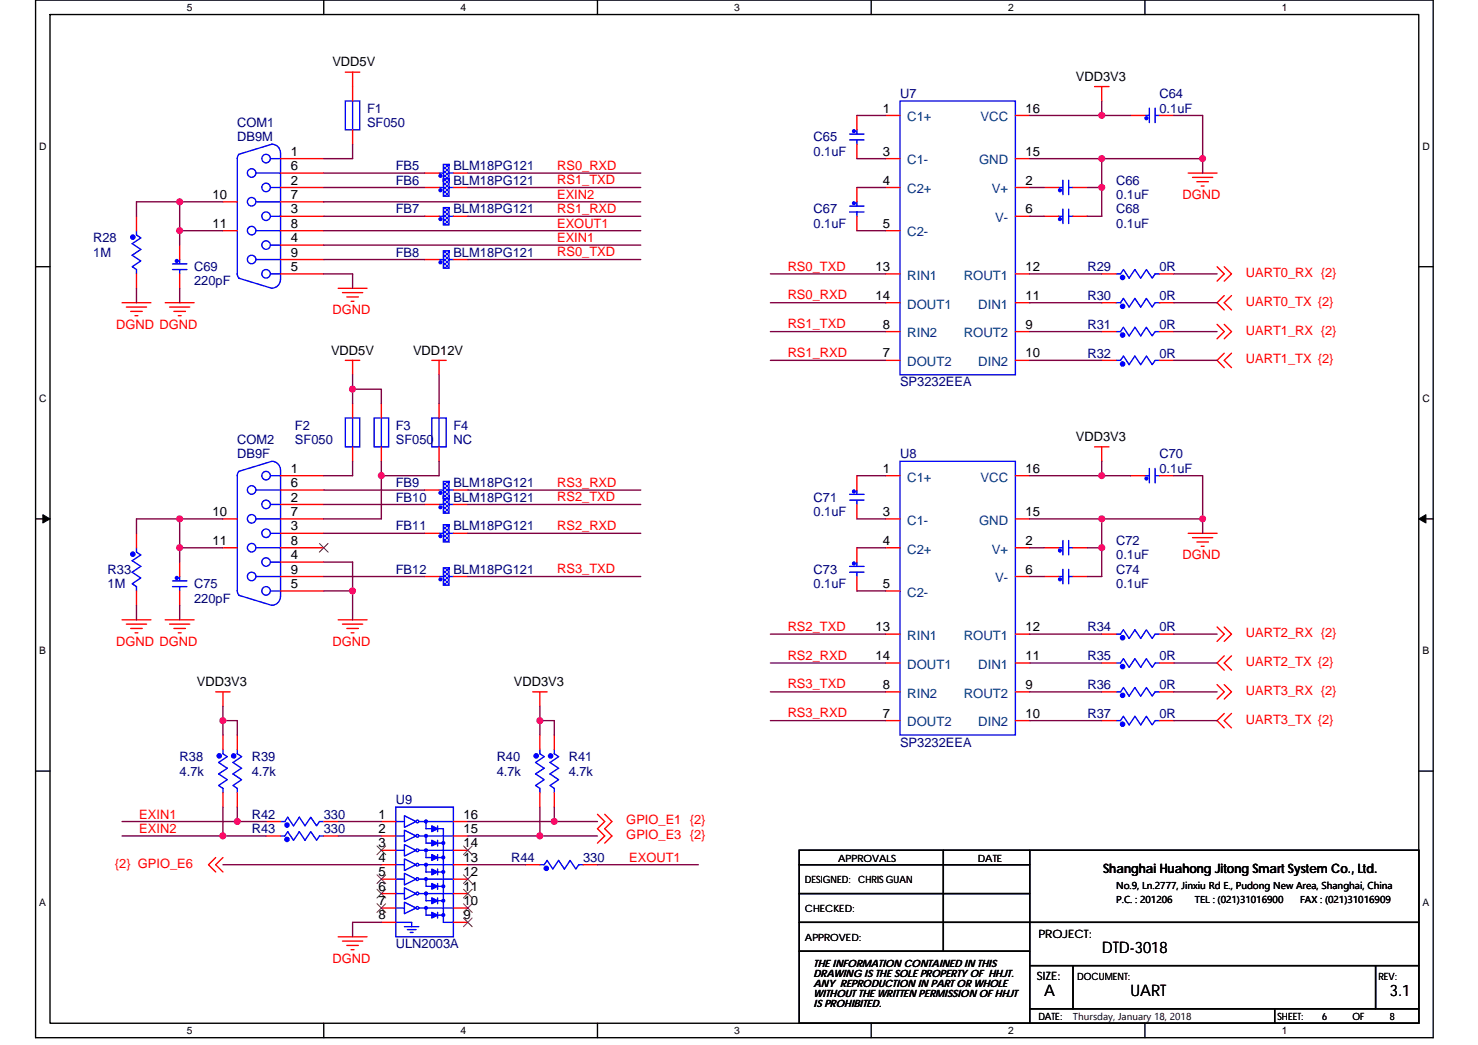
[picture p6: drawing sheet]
<svg xmlns="http://www.w3.org/2000/svg" width="297mm" height="210mm" viewBox="0 0 297 210" stroke-linecap="round" stroke-linejoin="round" font-family="sans-serif">
<path d="M7.2 0h280.8v208.5h-280.8zM10.1 2.9h275v202.7h-275z" fill="none" stroke="#000" stroke-width=".28"/>
<g fill="#fff">
<path d="M37.5 .3h1.2v2.3h-1.2z"/>
<path d="M37.5 205.9h1.2v2.3h-1.2z"/>
</g>
<path d="M65.1 0v2.9M65.1 205.6v2.9" fill="none" stroke="#000" stroke-width=".28"/>
<g fill="#fff">
<path d="M92.6 .3h1.1v2.3h-1.1z"/>
<path d="M92.6 205.9h1.1v2.3h-1.1z"/>
</g>
<path d="M120.1 0v2.9M120.1 205.6v2.9" fill="none" stroke="#000" stroke-width=".28"/>
<g fill="#fff">
<path d="M147.6 .3h1.1v2.3h-1.1z"/>
<path d="M147.6 205.9h1.1v2.3h-1.1z"/>
</g>
<path d="M175.1 0v2.9M175.1 205.6v2.9" fill="none" stroke="#000" stroke-width=".28"/>
<g fill="#fff">
<path d="M202.6 .3h1.1v2.3h-1.1z"/>
<path d="M202.6 205.9h1.1v2.3h-1.1z"/>
</g>
<path d="M230.1 0v2.9M230.1 205.6v2.9" fill="none" stroke="#000" stroke-width=".28"/>
<g fill="#fff">
<path d="M257.6 .3h1.2v2.3h-1.2z"/>
<path d="M257.6 205.9h1.2v2.3h-1.2z"/>
<path d="M7.9 28.3h1.5v2.3h-1.5z"/>
<path d="M285.9 28.3h1.5v2.3h-1.5z"/>
<path d="M7.9 78.9h1.5v2.3h-1.5z"/>
<path d="M285.9 78.9h1.5v2.3h-1.5z"/>
</g>
<path d="M7.2 53.6h2.9M285.1 53.6h2.9" fill="none" stroke="#000" stroke-width=".28"/>
<g fill="#fff">
<path d="M7.9 129.6h1.4v2.3h-1.4z"/>
<path d="M285.9 129.6h1.3v2.3h-1.3z"/>
</g>
<path d="M7.2 104.3h2.9M285.1 104.3h2.9" fill="none" stroke="#000" stroke-width=".28"/>
<path d="M8.6 103.4l1.5 .9-1.5 .8zM285.1 104.3l1.5-.9v1.7z" fill="#000" stroke="#000" stroke-width=".2"/>
<g fill="#fff">
<path d="M7.9 180.3h1.4v2.3h-1.4z"/>
<path d="M285.9 180.3h1.4v2.3h-1.4z"/>
</g>
<g fill="none" stroke="#000" stroke-width=".28">
<path d="M7.2 154.9h2.9M285.1 154.9h2.9M160.6 170.9h124.5v34.7h-124.5zM160.6 179.6h46.3M160.6 173.8h46.3M189.6 170.9v20.2M206.9 170.9v34.7M160.6 185.3h124.5M160.6 191.1h46.3M206.9 194h78.2M215.6 194v8.7M276.5 194v8.7"/>
<path d="M206.9 202.7h78.2M256.2 202.7v2.9"/>
</g>
<g fill="none" stroke="#f00" stroke-width=".28">
<path d="M69.4 14.5h2.9M70.9 14.5v2.9M220 17.4h2.9M221.4 17.4v2.9M238.8 34.8h5.8M239.7 35.6h4M240.5 36.5h2.4M241.4 37.4h.6M68 57.9h5.8M68.8 58.8h4.1M69.7 59.7h2.3M244.6 53.6l1.4 1.4-1.4 1.5"/>
<path d="M246 59.4l-1.4 1.4 1.4 1.5M246 53.6l1.5 1.4-1.5 1.5M247.5 59.4l-1.5 1.4 1.5 1.5M24.5 60.8h5.8M25.4 61.7h4.1M26.3 62.6h2.3M27.1 63.4h.6M33.2 60.8h5.8M34.1 61.7h4M34.9 62.6h2.4M35.8 63.4h.6M69.4 72.4h2.9"/>
<path d="M70.6 60.5h.5M70.9 72.4v2.9M86.8 72.4h2.9M88.2 72.4v2.9M244.6 65.2l1.4 1.4-1.4 1.5M246 71l-1.4 1.4 1.4 1.5M246 65.2l1.5 1.4-1.5 1.5M247.5 71l-1.5 1.4 1.5 1.5M88.2 81.1v2.9M88.2 89.8v2.9M220 89.8h2.9M221.4 89.8v2.9"/>
<path d="M238.8 107.2h5.8M239.7 108h4M240.5 108.9h2.4M241.4 109.8h.6M24.5 124.5h5.8M25.4 125.4h4.1M26.3 126.3h2.3M27.1 127.1h.6M33.2 124.5h5.8M34.1 125.4h4M34.9 126.3h2.4M35.8 127.1h.6"/>
<path d="M43.3 139h2.9M44.8 139v2.9M68 124.5h5.8M68.8 125.4h4.1M69.7 126.3h2.3M70.6 127.1h.5M107.1 139h2.9M108.5 139v2.9M244.6 137.6l1.4 1.4-1.4 1.5M244.6 126l1.4 1.4-1.4 1.5M246 131.8l-1.4 1.4 1.4 1.5M246 137.6l1.5 1.4-1.5 1.5"/>
<path d="M246 126l1.5 1.4-1.5 1.5M247.5 131.8l-1.5 1.4 1.5 1.5M246 143.4l-1.4 1.4 1.4 1.5M247.5 143.4l-1.5 1.4 1.5 1.5M43.3 172.3l-1.4 1.5 1.4 1.4M44.8 172.3l-1.5 1.5 1.5 1.4M120.1 163.6l1.4 1.5-1.4 1.4 1.4 1.5-1.4 1.4M121.5 163.6l1.5 1.5-1.5 1.4 1.5 1.5-1.5 1.4M68 188.2h5.8M68.8 189.1h4.1M69.7 190h2.3M70.6 190.8h.5"/>
</g>
<path d="M86.8 84h2.9v5.8h-2.9zM88.2 84v5.8" fill="none" stroke="#00f" stroke-width=".28"/>
<path d="M89.1 41.7h1.2v3.5h-1.2z" fill="#fff"/>
<g fill="#00f" stroke="#00f" stroke-width=".28">
<path d="M89.1 41.7v3.5h1.2v-3.5z" fill-rule="evenodd"/>
<circle cx="88.5" cy="44" r=".28"/>
</g>
<path d="M88.2 43.5h.9M90.3 43.5h.8" fill="none" stroke="#00f" stroke-width=".28"/>
<path d="M85.3 43.5h2.9M91.1 43.5h2.9" fill="none" stroke="#f00" stroke-width=".28"/>
<path d="M89.1 105.4h1.2v3.5h-1.2z" fill="#fff"/>
<g fill="#00f" stroke="#00f" stroke-width=".28">
<path d="M89.1 105.4v3.5h1.2v-3.5z" fill-rule="evenodd"/>
<path d="M86.8 165.9l1.1 .6-1.1 .6z" fill-rule="evenodd"/>
<path d="M86.8 168.8l1.1 .6-1.1 .6z" fill-rule="evenodd"/>
<path d="M86.8 171.7l1.1 .6-1.1 .6z" fill-rule="evenodd"/>
<path d="M86.8 174.6l1.1 .6-1.1 .6z" fill-rule="evenodd"/>
<path d="M86.8 177.5l1.1 .6-1.1 .6z" fill-rule="evenodd"/>
<path d="M86.8 180.4l1.1 .6-1.1 .6z" fill-rule="evenodd"/>
<path d="M86.8 183.3l1.1 .6-1.1 .6z" fill-rule="evenodd"/>
<circle cx="88.5" cy="107.7" r=".28"/>
<circle cx="171.6" cy="40.8" r=".28"/>
<circle cx="57.7" cy="168.7" r=".43"/>
<circle cx="213" cy="110.6" r=".28"/>
<circle cx="110.7" cy="151.9" r=".43"/>
<circle cx="225.6" cy="73.1" r=".43"/>
<circle cx="109.8" cy="174.5" r=".43"/>
<circle cx="44.1" cy="151.9" r=".43"/>
<circle cx="107.8" cy="151.9" r=".43"/>
<circle cx="171.6" cy="113.2" r=".28"/>
<circle cx="213" cy="44" r=".28"/>
<circle cx="230.4" cy="23.8" r=".28"/>
<circle cx="35.5" cy="116.1" r=".29"/>
<circle cx="225.6" cy="67.3" r=".43"/>
<circle cx="213" cy="116.4" r=".28"/>
<circle cx="230.4" cy="96.1" r=".28"/>
<circle cx="225.6" cy="55.8" r=".43"/>
<circle cx="47" cy="151.9" r=".43"/>
<circle cx="85.6" cy="165.1" r=".28"/>
<circle cx="85.6" cy="168" r=".28"/>
<circle cx="85.6" cy="170.9" r=".28"/>
<circle cx="85.6" cy="173.8" r=".28"/>
<circle cx="85.6" cy="176.6" r=".28"/>
<circle cx="85.6" cy="179.5" r=".28"/>
<circle cx="85.6" cy="182.4" r=".28"/>
<circle cx="89.1" cy="169.4" r=".28"/>
<circle cx="89.1" cy="172.3" r=".28"/>
<circle cx="89.1" cy="175.2" r=".28"/>
<circle cx="89.1" cy="178.1" r=".28"/>
<circle cx="89.1" cy="181" r=".28"/>
<circle cx="89.1" cy="183.9" r=".28"/>
<circle cx="225.6" cy="145.5" r=".43"/>
</g>
<g fill="none" stroke="#00f" stroke-width=".28">
<path d="M48 31l-.3 .9v23.1l.3 .8M51.5 34.8h4.9M54.4 31.9h2M54.4 37.7h2M54.6 29a1.76 1.76 0 0 1 1.8 1.7v25.5M54.6 29l-6.6 2M69.4 20.3h2.9v5.8h-2.9zM70.9 20.3v5.8M230.1 23.2h.9M231 21.7v2.9M232.2 21.7v2.9M232.2 23.2h.8"/>
<path d="M48 55.9l6.6 2M51.5 40.6h4.9M51.5 46.4h4.9M51.5 52.2h4.9M54.4 43.5h2M54.4 49.3h2M54.4 55h2M56.4 56.2a1.74 1.74 0 0 1-1.8 1.7M170.7 42.6h2.9M170.7 41.4h2.9M172.2 42.6v.9M172.2 40.6v.8"/>
<path d="M212.7 43.5h.9M213.6 42v2.9M214.8 42v2.9M214.8 43.5h.8M224.3 55h.9l.6-.8 1.1 1.7 1.2-1.7 1.2 1.7 1.1-1.7 1.2 1.7 .6-.9h.8M224.3 72.4h.9l.6-.9 1.1 1.8 1.2-1.8 1.2 1.8 1.1-1.8 1.2 1.8 .6-.9h.8M224.3 66.6h.9l.6-.8 1.1 1.7 1.2-1.7 1.2 1.7 1.1-1.7 1.2 1.7 .6-.9h.8M75.2 84h2.9v5.8h-2.9zM76.6 84v5.8M230.1 95.6h.9M231 94.1v2.9M232.2 94.1v2.9"/>
<path d="M232.2 95.6h.8M34.7 117.9h2.9M34.7 116.7h2.9M36.1 117.9v.8M36.1 115.8v.9M88.2 107.2h.9M90.3 107.2h.8M170.7 115h2.9M170.7 113.8h2.9M172.2 115v.8M172.2 112.9v.9M212.7 110.1h.9"/>
<path d="M212.7 115.8h.9M213.6 108.6v2.9M213.6 114.4v2.9M214.8 108.6v2.9M214.8 114.4v2.9M214.8 110.1h.8M214.8 115.8h.8M44.8 150.6v.9l.9 .5-1.8 1.2 1.8 1.2-1.8 1.1 1.8 1.2-1.8 1.1 .9 .6v.9M47.7 150.6v.9l.9 .5-1.8 1.2 1.8 1.2-1.8 1.1 1.8 1.2-1.8 1.1 .9 .6v.9M108.5 150.6v.9l.9 .5-1.8 1.2 1.8 1.2-1.8 1.1 1.8 1.2-1.8 1.1 .9 .6v.9M111.4 150.6v.9l.9 .5-1.8 1.2 1.8 1.2-1.8 1.1 1.8 1.2-1.8 1.1 .9 .6v.9M224.3 144.8h.9l.6-.9 1.1 1.8 1.2-1.8 1.2 1.8 1.1-1.8 1.2 1.8 .6-.9h.8"/>
<path d="M56.4 168h.9l.5-.9 1.2 1.7 1.2-1.7 1.1 1.7 1.2-1.7 1.1 1.7 .6-.8h.9M79.5 162.2h11.6v26h-11.6zM79.5 165.1h1.8M79.5 168h1.8M79.5 170.9h1.8M79.5 173.8h1.8M79.5 176.7h1.8M79.5 179.6h1.8M81.3 163.9l2.3 1.2-2.3 1.1zM81.3 166.8l2.3 1.2-2.3 1.1zM81.3 169.7l2.3 1.2-2.3 1.1zM81.3 172.6l2.3 1.2-2.3 1.1z"/>
<path d="M81.3 175.5l2.3 1.2-2.3 1.1zM81.3 178.4l2.3 1.2-2.3 1.1zM84.2 165.1h6.9M84.2 168h6.9M84.2 170.9h6.9M84.2 173.8h6.9M84.2 176.7h6.9M84.2 179.6h6.9M85.6 165.1v1.4h3.5v2.9M85.6 168v1.4h3.5M85.6 170.9v1.4h3.5M85.6 173.8v1.4h3.5"/>
<path d="M85.6 176.7v1.4h3.5M85.6 179.6v1.4h3.5M87.9 165.9v1.2M87.9 168.8v1.2M87.9 171.7v1.2M87.9 174.6v1.2M87.9 177.5v1.2M89.1 169.4v2.9M89.1 172.3v5.8M89.1 178.1v2.9M108.5 173.8h.9l.6-.9 1.1 1.7 1.2-1.7 1.1 1.7 1.2-1.7 1.1 1.7 .6-.8h.9M79.5 182.5h1.8"/>
<path d="M79.5 185.3h3.2v.9M81.3 181.3l2.3 1.2-2.3 1.1zM81.3 186.2h2.9M81.9 186.8h1.7M82.4 187.4h.6M84.2 182.5h6.9M85.6 182.5v1.4h3.5M87.9 180.4v1.2M87.9 183.3v1.2M89.1 181v2.9M89.1 183.9v1.4h2"/>
<circle cx="50.6" cy="34.8" r=".86"/>
<circle cx="53.5" cy="31.9" r=".86"/>
<circle cx="53.5" cy="37.7" r=".86"/>
<circle cx="50.6" cy="52.1" r=".86"/>
<circle cx="50.6" cy="40.5" r=".86"/>
<circle cx="50.6" cy="46.3" r=".86"/>
<circle cx="53.5" cy="55" r=".86"/>
<circle cx="53.5" cy="43.4" r=".86"/>
<circle cx="53.5" cy="49.2" r=".86"/>
<circle cx="83.9" cy="176.6" r=".28"/>
<circle cx="83.9" cy="170.9" r=".28"/>
<circle cx="83.9" cy="165.1" r=".28"/>
<circle cx="83.9" cy="168" r=".28"/>
<circle cx="83.9" cy="173.8" r=".28"/>
<circle cx="83.9" cy="179.5" r=".28"/>
<circle cx="83.9" cy="182.4" r=".28"/>
</g>
<g fill="none" stroke="#f00" stroke-width=".28">
<path d="M70.9 17.4v2.9M56.4 31.9h8.7M56.4 34.8h8.7M56.4 37.7h8.7M70.9 26.1v2.9M172.2 37.7v2.9M227.2 23.2h2.9M233 23.2h2.9M44.8 40.6h2.9M44.8 46.4h2.9M56.4 40.6h8.7M56.4 43.5h8.7"/>
<path d="M56.4 46.4h8.7M56.4 49.3h8.7M56.4 52.2h8.7M56.4 55h8.7M172.2 43.5v2.9M209.8 43.5h2.9M215.6 43.5h2.9M221.4 55h2.9M233 55h2.9M221.4 72.4h2.9M221.4 66.6h2.9M233 72.4h2.9"/>
<path d="M233 66.6h2.9M76.6 81.1v2.9M76.6 89.8v2.9M227.2 95.6h2.9M233 95.6h2.9M36.1 112.9v2.9M36.1 118.7v2.9M85.3 107.2h2.9M91.1 107.2h2.9M172.2 110.1v2.8M172.2 115.8v2.9M209.8 110.1h2.9"/>
<path d="M209.8 115.8h2.9M215.6 110.1h2.9M215.6 115.8h2.9M44.8 159.3v2.9M44.8 147.7v2.9M47.7 159.3v2.9M47.7 147.7v2.9M108.5 159.3v2.9M108.5 147.7v2.9M111.4 159.3v2.9M111.4 147.7v2.9M221.4 144.8h2.9"/>
<path d="M233 144.8h2.9M53.5 168h2.9M65.1 168h2.9M76.6 165.1h2.9M76.6 168h2.9M76.6 170.9h2.9M76.6 173.8h2.9M76.6 176.7h2.9M76.6 179.6h2.9M91.1 179.6h2.9M91.1 176.7h2.9M91.1 173.8h2.9"/>
<path d="M91.1 170.9h2.9M91.1 168h2.9M91.1 165.1h2.9M105.6 173.8h2.9M117.2 173.8h2.9M76.6 182.5h2.9M76.6 185.3h2.9M91.1 185.3h2.9M91.1 182.5h2.9"/>
</g>
<g fill="none" stroke="#804000" stroke-width=".2">
<path d="M75.8 170l1.7 1.7M75.8 175.8l1.7 1.7M75.8 178.7l1.7 1.7M77.5 170l-1.7 1.7M77.5 175.8l-1.7 1.7M77.5 178.7l-1.7 1.7M93.2 178.7l1.7 1.7M93.2 175.8l1.7 1.7M93.2 170l1.7 1.7M94.9 178.7l-1.8 1.7M94.9 175.8l-1.8 1.7M94.9 170l-1.8 1.7"/>
<path d="M75.8 181.6l1.7 1.7M77.5 181.6l-1.7 1.7M93.2 184.5l1.7 1.7M93.2 181.6l1.7 1.7M94.9 184.5l-1.8 1.7M94.9 181.6l-1.8 1.7"/>
</g>
<path d="M89.1 114.1h1.2v3.5h-1.2z" fill="#fff"/>
<g fill="#00f" stroke="#00f" stroke-width=".28">
<path d="M89.1 114.1v3.5h1.2v-3.5z" fill-rule="evenodd"/>
<circle cx="88.5" cy="116.4" r=".28"/>
<circle cx="171.6" cy="26.4" r=".28"/>
<circle cx="26.7" cy="111.4" r=".43"/>
<circle cx="225.6" cy="139.7" r=".43"/>
<circle cx="225.6" cy="133.9" r=".43"/>
<circle cx="225.6" cy="61.6" r=".43"/>
</g>
<path d="M170.7 28.1h2.9M170.7 26.9h2.9M172.2 28.1v.9M172.2 26.1v.8M224.3 60.8h.9l.6-.8 1.1 1.7 1.2-1.7 1.2 1.7 1.1-1.7 1.2 1.7 .6-.9h.8M27.4 110.1v.8l.9 .6-1.7 1.2 1.7 1.1-1.7 1.2 1.7 1.1-1.7 1.2 .8 .6v.8M88.2 115.8h.9M90.3 115.8h.8M224.3 139h.9l.6-.8 1.1 1.7 1.2-1.7 1.2 1.7 1.1-1.7 1.2 1.7 .6-.9h.8M224.3 133.2h.9l.6-.8 1.1 1.7 1.2-1.7 1.2 1.7 1.1-1.7 1.2 1.7 .6-.9h.8" fill="none" stroke="#00f" stroke-width=".28"/>
<path d="M172.2 23.2v2.9M172.2 29v2.9M221.4 60.8h2.9M233 60.8h2.9M27.4 118.7v2.9M27.4 107.2v2.9M85.3 115.8h2.9M91.1 115.8h2.9M221.4 139h2.9M221.4 133.2h2.9M233 139h2.9M233 133.2h2.9" fill="none" stroke="#f00" stroke-width=".28"/>
<path d="M89.1 33h1.2v3.5h-1.2z" fill="#fff"/>
<g fill="#00f" stroke="#00f" stroke-width=".28">
<path d="M89.1 33v3.5h1.2v-3.5z" fill-rule="evenodd"/>
<circle cx="88.5" cy="35.3" r=".28"/>
<circle cx="26.7" cy="47.6" r=".43"/>
<circle cx="225.6" cy="128.1" r=".43"/>
<circle cx="171.6" cy="98.8" r=".28"/>
<circle cx="57.7" cy="165.8" r=".43"/>
</g>
<g fill="none" stroke="#00f" stroke-width=".28">
<path d="M88.2 34.8h.9M90.3 34.8h.8M27.4 46.4v.8l.9 .6-1.7 1.2 1.7 1.1-1.7 1.2 1.7 1.1-1.7 1.2 .8 .6v.8M47.7 95.6v23.1l.3 .8M48 94.7l-.3 .9M51.5 98.5h4.9M54.4 95.6h2M54.6 92.7a1.76 1.76 0 0 1 1.8 1.7v25.5M54.6 92.7l-6.6 2M69.4 84h2.9v5.8h-2.9zM70.9 84v5.8M170.7 99.3h2.9"/>
<path d="M172.2 98.5v.8M48 119.6l6.6 2M51.5 104.3h4.9M51.5 110.1h4.9M51.5 115.8h4.9M54.4 101.4h2M54.4 107.2h2M54.4 112.9h2M54.4 118.7h2M56.4 119.9a1.74 1.74 0 0 1-1.8 1.7M170.7 100.5h2.9M172.2 100.5v.9"/>
<path d="M224.3 127.4h.9l.6-.8 1.1 1.7 1.2-1.7 1.2 1.7 1.1-1.7 1.2 1.7 .6-.9h.8M56.4 165.1h.9l.5-.9 1.2 1.7 1.2-1.7 1.1 1.7 1.2-1.7 1.1 1.7 .6-.8h.9"/>
<circle cx="50.6" cy="98.5" r=".86"/>
<circle cx="53.5" cy="95.6" r=".86"/>
<circle cx="50.6" cy="104.3" r=".86"/>
<circle cx="50.6" cy="110.1" r=".86"/>
<circle cx="50.6" cy="115.8" r=".86"/>
<circle cx="53.5" cy="101.4" r=".86"/>
<circle cx="53.5" cy="107.2" r=".86"/>
<circle cx="53.5" cy="112.9" r=".86"/>
<circle cx="53.5" cy="118.7" r=".86"/>
</g>
<g fill="none" stroke="#f00" stroke-width=".28">
<path d="M85.3 34.8h2.9M91.1 34.8h2.9M27.4 55v2.9M27.4 43.5v2.9M56.4 95.6h8.7M56.4 98.5h8.7M70.9 81.1v2.9M70.9 89.8v2.9M172.2 95.6v2.9M44.8 104.3h2.9M44.8 110.1h2.9M56.4 101.4h8.7"/>
<path d="M56.4 104.3h8.7M56.4 107.2h8.7M56.4 110.1h8.7M56.4 112.9h8.7M56.4 115.8h8.7M56.4 118.7h8.7M172.2 101.4v2.9M221.4 127.4h2.9M233 127.4h2.9M53.5 165.1h2.9M65.1 165.1h2.9"/>
</g>
<path d="M64.2 109.2l1.8 1.8M65.9 109.2l-1.7 1.8" fill="none" stroke="#804000" stroke-width=".2"/>
<path d="M89.1 35.9h1.2v3.5h-1.2z" fill="#fff"/>
<g fill="#00f" stroke="#00f" stroke-width=".28">
<path d="M89.1 35.9v3.5h1.2v-3.5z" fill-rule="evenodd"/>
<circle cx="88.5" cy="38.2" r=".28"/>
</g>
<path d="M88.2 37.7h.9M90.3 37.7h.8" fill="none" stroke="#00f" stroke-width=".28"/>
<path d="M85.3 37.7h2.9M91.1 37.7h2.9" fill="none" stroke="#f00" stroke-width=".28"/>
<path d="M89.1 50.4h1.2v3.5h-1.2z" fill="#fff"/>
<g fill="#00f" stroke="#00f" stroke-width=".28">
<path d="M89.1 50.4v3.5h1.2v-3.5z" fill-rule="evenodd"/>
<circle cx="88.5" cy="52.7" r=".28"/>
</g>
<path d="M180.9 20.3h23.2v55h-23.2zM88.2 52.2h.9M90.3 52.2h.8" fill="none" stroke="#00f" stroke-width=".28"/>
<g fill="none" stroke="#f00" stroke-width=".28">
<path d="M178 23.2h2.9M178 31.9h2.9M178 37.7h2.9M204.1 37.7h2.8M204.1 31.9h2.8M204.1 23.2h2.8M85.3 52.2h2.9M91.1 52.2h2.9M178 46.4h2.9M178 55h2.9M204.1 43.5h2.8M204.1 55h2.8"/>
<path d="M178 72.4h2.9M178 66.6h2.9M178 60.8h2.9M204.1 66.6h2.8M204.1 72.4h2.8M204.1 60.8h2.8"/>
</g>
<path d="M89.1 99.6h1.2v3.5h-1.2z" fill="#fff"/>
<g fill="#00f" stroke="#00f" stroke-width=".28">
<path d="M89.1 99.6v3.5h1.2v-3.5z" fill-rule="evenodd"/>
<circle cx="88.5" cy="101.9" r=".28"/>
<circle cx="213" cy="38.2" r=".28"/>
<circle cx="35.5" cy="52.4" r=".28"/>
</g>
<path d="M212.7 37.7h.9M213.6 36.2v2.9M214.8 36.2v2.9M214.8 37.7h.8M34.7 54.2h2.9M34.7 53h2.9M36.1 54.2v.8M36.1 52.2v.8M180.9 92.7h23.2v55h-23.2zM88.2 101.4h.9M90.3 101.4h.8" fill="none" stroke="#00f" stroke-width=".28"/>
<g fill="none" stroke="#f00" stroke-width=".28">
<path d="M209.8 37.7h2.9M215.6 37.7h2.9M36.1 49.3v2.9M36.1 55v2.9M178 95.6h2.9M204.1 95.6h2.8M85.3 101.4h2.9M91.1 101.4h2.9M178 104.3h2.9M178 110.1h2.9M178 118.7h2.9M204.1 110.1h2.8"/>
<path d="M204.1 115.8h2.8M204.1 104.3h2.8M178 139h2.9M178 127.4h2.9M178 133.2h2.9M204.1 139h2.8M204.1 133.2h2.8M204.1 127.4h2.8M178 144.8h2.9M204.1 144.8h2.8"/>
</g>
<path d="M89.1 96.7h1.2v3.5h-1.2z" fill="#fff"/>
<g fill="#00f" stroke="#00f" stroke-width=".28">
<path d="M89.1 96.7v3.5h1.2v-3.5z" fill-rule="evenodd"/>
<circle cx="88.5" cy="99" r=".28"/>
</g>
<path d="M88.2 98.5h.9M90.3 98.5h.8" fill="none" stroke="#00f" stroke-width=".28"/>
<path d="M85.3 98.5h2.9M91.1 98.5h2.9" fill="none" stroke="#f00" stroke-width=".28"/>
<g fill="none" stroke="#800040" stroke-width=".28">
<path d="M65.1 37.7h20.2M65.1 34.8h20.2M70.9 29v2.9h-5.8M94 34.8h34.8M94 37.7h34.8M172.2 23.2h5.8M172.2 31.9h5.8M172.2 37.7h5.8M206.9 23.2h14.5M206.9 31.9h14.5M206.9 37.7h2.9M218.5 37.7h2.9"/>
<path d="M221.4 20.3v2.9M221.4 31.9v5.8M221.4 37.7v5.8h-2.9M221.4 23.2h5.8M221.4 31.9h20.3M235.9 23.2h5.8v8.7M241.7 31.9v2.9M27.4 57.9v2.9M36.1 40.6h-8.7v2.9M36.1 40.6v5.8M36.1 46.4v2.9M36.1 57.9v2.9"/>
<path d="M36.1 40.6h8.7M36.1 46.4h8.7M65.1 43.5h20.2M65.1 52.2h20.2M65.1 40.6h63.7M65.1 46.4h63.7M65.1 49.3h63.7M65.1 55h5.8v2.9M94 43.5h34.8M94 52.2h34.8M154.8 55h23.2M172.2 46.4h5.8"/>
<path d="M206.9 43.5h2.9M206.9 55h14.5M235.9 55h8.7M70.9 78.2h5.7v2.9M70.9 75.3v2.9M70.9 78.2v2.9M88.2 75.3v5.8M154.8 66.6h23.2M154.8 72.4h23.2M154.8 60.8h23.2M206.9 60.8h14.5M206.9 66.6h14.5"/>
<path d="M206.9 72.4h14.5M235.9 60.8h8.7M235.9 66.6h8.7M235.9 72.4h8.7M65.1 98.5h20.2M70.9 92.7v2.9h-5.8M76.6 95.6v8.7h-11.5M76.6 92.7v2.9M88.2 92.7v2.9h-11.6M94 98.5h34.8M172.2 95.6h5.8M206.9 95.6h14.5"/>
<path d="M221.4 92.7v2.9M221.4 95.6h5.8M235.9 95.6h5.8v8.7M36.1 104.3h-8.7v2.9M36.1 110.1v2.8M36.1 110.1h8.7M44.8 104.3h-8.7v5.8M65.1 115.8h20.2M65.1 107.2h20.2M65.1 101.4h20.2M65.1 118.7h5.8M65.1 112.9h5.8v5.8"/>
<path d="M70.9 118.7v5.8M94 107.2h34.8M94 115.8h34.8M94 101.4h34.8M172.2 104.3h5.8M172.2 110.1h5.8M172.2 118.7h5.8M206.9 110.1h2.9M206.9 115.8h2.9M206.9 104.3h14.5M218.5 110.1h2.9M221.4 104.3v5.8"/>
<path d="M221.4 110.1v5.7h-2.9M221.4 104.3h20.3M241.7 104.3v2.9M27.4 121.6v2.9M36.1 121.6v2.9M154.8 139h23.2M154.8 127.4h23.2M154.8 133.2h23.2M206.9 127.4h14.5M206.9 133.2h14.5M206.9 139h14.5M235.9 127.4h8.7"/>
<path d="M235.9 133.2h8.7M235.9 139h8.7M44.8 141.9v2.9M44.8 144.8v2.9M44.8 144.8h2.9v2.9M108.5 141.9v2.9M108.5 144.8v2.9M108.5 144.8h2.9v2.9M154.8 144.8h23.2M206.9 144.8h14.5M235.9 144.8h8.7M24.5 168h20.3"/>
<path d="M24.5 165.1h23.2M44.8 168h8.7M44.8 162.2v5.8M44.8 173.8h31.8M47.7 162.2v2.9h5.8M68 168h8.6M68 165.1h8.6M94 165.1h17.4M94 168h14.5M94 173.8h11.6M108.5 168h11.6M108.5 162.2v5.8"/>
<path d="M111.4 162.2v2.9h8.7M120.1 173.8h20.3M76.6 185.3h-5.7v2.9"/>
</g>
<g fill="#f0f" stroke="#f0f" stroke-width=".28">
<circle cx="221.4" cy="23.2" r=".57"/>
<circle cx="241.7" cy="31.9" r=".57"/>
<circle cx="221.4" cy="31.9" r=".57"/>
<circle cx="221.4" cy="37.7" r=".57"/>
<circle cx="221.4" cy="95.6" r=".57"/>
<circle cx="221.4" cy="110" r=".57"/>
<circle cx="221.4" cy="104.3" r=".57"/>
<circle cx="241.7" cy="104.3" r=".57"/>
<circle cx="47.7" cy="165.1" r=".57"/>
<circle cx="44.8" cy="168" r=".57"/>
<circle cx="44.8" cy="144.8" r=".57"/>
<circle cx="108.5" cy="144.8" r=".57"/>
<circle cx="108.5" cy="168" r=".57"/>
<circle cx="36.1" cy="40.6" r=".57"/>
<circle cx="36.1" cy="46.3" r=".57"/>
<circle cx="36.1" cy="104.3" r=".57"/>
<circle cx="36.1" cy="110" r=".57"/>
<circle cx="70.8" cy="118.7" r=".57"/>
<circle cx="70.8" cy="78.2" r=".57"/>
<circle cx="111.4" cy="165.1" r=".57"/>
<circle cx="76.6" cy="95.6" r=".57"/>
</g>
<g font-size="3.2">
<text x="221.4" y="191.4">DTD-3018</text>
<text x="209.8" y="200.1">A</text>
<text x="227.2" y="200.1">UART</text>
<text x="279.3" y="200.1">3.1</text>
</g>
<g font-size="2.6">
<text x="66.8" y="13.4">VDD5V</text>
<text x="216.2" y="16.3">VDD3V3</text>
<text x="177.4" y="22.6">1</text>
<text x="206.1" y="22.6">16</text>
<text x="58.4" y="31.3">1</text>
<text x="58.4" y="34.2">6</text>
<text x="177.4" y="31.3">3</text>
<text x="206.1" y="31.3">15</text>
<text x="42.7" y="40">10</text>
<text x="58.4" y="37.1">2</text>
<text x="58.4" y="40">7</text>
<text x="177.4" y="37.1">4</text>
<text x="206.1" y="37.1">2</text>
<text x="42.7" y="45.8">11</text>
<text x="58.4" y="42.9">3</text>
<text x="58.4" y="45.8">8</text>
<text x="177.4" y="45.8">5</text>
<text x="206.1" y="42.9">6</text>
<text x="58.4" y="48.7">4</text>
<text x="58.4" y="51.6">9</text>
<text x="58.4" y="54.4">5</text>
<text x="175.9" y="54.4">13</text>
<text x="206.1" y="54.4">12</text>
<text x="175.9" y="60.2">14</text>
<text x="206.1" y="60.2">11</text>
<text x="66.5" y="71.3">VDD5V</text>
<text x="83" y="71.3">VDD12V</text>
<text x="177.4" y="71.8">7</text>
<text x="177.4" y="66">8</text>
<text x="206.1" y="66">9</text>
<text x="206.1" y="71.8">10</text>
<text x="216.2" y="88.6">VDD3V3</text>
<text x="58.4" y="95">1</text>
<text x="177.4" y="95">1</text>
<text x="206.1" y="95">16</text>
<text x="58.4" y="97.9">6</text>
<text x="58.4" y="100.8">2</text>
<text x="42.7" y="103.7">10</text>
<text x="58.4" y="103.7">7</text>
<text x="58.4" y="106.6">3</text>
<text x="177.4" y="103.7">3</text>
<text x="206.1" y="103.7">15</text>
<text x="42.7" y="109.5">11</text>
<text x="58.4" y="109.5">8</text>
<text x="58.4" y="112.4">4</text>
<text x="177.4" y="109.5">4</text>
<text x="206.1" y="109.5">2</text>
<text x="58.4" y="115.3">9</text>
<text x="58.4" y="118.2">5</text>
<text x="177.4" y="118.2">5</text>
<text x="206.1" y="115.3">6</text>
<text x="175.9" y="126.8">13</text>
<text x="206.1" y="126.8">12</text>
<text x="39.6" y="137.9">VDD3V3</text>
<text x="103.3" y="137.9">VDD3V3</text>
<text x="175.9" y="132.6">14</text>
<text x="206.1" y="132.6">11</text>
<text x="177.4" y="138.4">8</text>
<text x="206.1" y="138.4">9</text>
<text x="177.4" y="144.2">7</text>
<text x="206.1" y="144.2">10</text>
<text x="76" y="164.5">1</text>
<text x="76" y="167.4">2</text>
<text x="93.2" y="167.4">15</text>
<text x="93.2" y="164.5">16</text>
<text x="76" y="170.3">3</text>
<text x="76" y="173.2">4</text>
<text x="93.2" y="173.2">13</text>
<text x="93.2" y="170.3">14</text>
<text x="76" y="176.1">5</text>
<text x="76" y="179">6</text>
<text x="93.2" y="179">11</text>
<text x="93.2" y="176.1">12</text>
<text x="221.7" y="175.4">Shanghai Huahong Jitong Smart System Co., Ltd.</text>
<text x="76" y="181.9">7</text>
<text x="76" y="184.7">8</text>
<text x="93.2" y="184.7">9</text>
<text x="93.2" y="181.9">10</text>
</g>
<g font-size="2.6" fill="#000080">
<text x="73.8" y="22.6">F1</text>
<text x="180.9" y="19.7">U7</text>
<text x="233" y="19.7">C64</text>
<text x="233" y="22.6">0.1uF</text>
<text x="47.7" y="25.5">COM1</text>
<text x="47.7" y="28.4">DB9M</text>
<text x="73.8" y="25.5">SF050</text>
<text x="163.5" y="28.4">C65</text>
<text x="79.5" y="34.2">FB5</text>
<text x="91.1" y="34.2">BLM18PG121</text>
<text x="163.5" y="31.3">0.1uF</text>
<text x="79.5" y="37.1">FB6</text>
<text x="91.1" y="37.1">BLM18PG121</text>
<text x="224.3" y="37.1">C66</text>
<text x="224.3" y="40">0.1uF</text>
<text x="79.5" y="42.9">FB7</text>
<text x="91.1" y="42.9">BLM18PG121</text>
<text x="163.5" y="42.9">C67</text>
<text x="163.5" y="45.8">0.1uF</text>
<text x="224.3" y="42.9">C68</text>
<text x="224.3" y="45.8">0.1uF</text>
<text x="18.7" y="48.7">R28</text>
<text x="18.7" y="51.6">1M</text>
<text x="79.5" y="51.6">FB8</text>
<text x="91.1" y="51.6">BLM18PG121</text>
<text x="39" y="54.5">C69</text>
<text x="39" y="57.4">220pF</text>
<text x="218.5" y="54.5">R29</text>
<text x="233" y="54.5">0R</text>
<text x="218.5" y="60.3">R30</text>
<text x="233" y="60.3">0R</text>
<text x="218.5" y="71.8">R32</text>
<text x="218.5" y="66.1">R31</text>
<text x="233" y="71.8">0R</text>
<text x="233" y="66.1">0R</text>
<text x="180.9" y="77.6">SP3232EEA</text>
<text x="47.7" y="89.2">COM2</text>
<text x="59.3" y="86.3">F2</text>
<text x="59.3" y="89.2">SF050</text>
<text x="79.5" y="86.3">F3</text>
<text x="79.5" y="89.2">SF050</text>
<text x="91.1" y="86.3">F4</text>
<text x="91.1" y="89.2">NC</text>
<text x="47.7" y="92.1">DB9F</text>
<text x="180.9" y="92.1">U8</text>
<text x="233" y="92.1">C70</text>
<text x="233" y="95">0.1uF</text>
<text x="79.5" y="100.8">FB10</text>
<text x="79.5" y="97.9">FB9</text>
<text x="91.1" y="100.8">BLM18PG121</text>
<text x="91.1" y="97.9">BLM18PG121</text>
<text x="163.5" y="100.8">C71</text>
<text x="79.5" y="106.6">FB11</text>
<text x="91.1" y="106.6">BLM18PG121</text>
<text x="163.5" y="103.7">0.1uF</text>
<text x="224.3" y="109.5">C72</text>
<text x="224.3" y="112.4">0.1uF</text>
<text x="21.6" y="115.3">R33</text>
<text x="21.6" y="118.2">1M</text>
<text x="39" y="118.2">C75</text>
<text x="79.5" y="115.3">FB12</text>
<text x="91.1" y="115.3">BLM18PG121</text>
<text x="163.5" y="115.3">C73</text>
<text x="163.5" y="118.2">0.1uF</text>
<text x="224.3" y="115.3">C74</text>
<text x="224.3" y="118.2">0.1uF</text>
<text x="39" y="121.1">220pF</text>
<text x="218.5" y="126.9">R34</text>
<text x="233" y="126.9">0R</text>
<text x="218.5" y="132.7">R35</text>
<text x="233" y="132.7">0R</text>
<text x="218.5" y="138.5">R36</text>
<text x="233" y="138.5">0R</text>
<text x="218.5" y="144.2">R37</text>
<text x="233" y="144.2">0R</text>
<text x="36.1" y="152.9">R38</text>
<text x="36.1" y="155.8">4.7k</text>
<text x="50.6" y="152.9">R39</text>
<text x="50.6" y="155.8">4.7k</text>
<text x="99.8" y="152.9">R40</text>
<text x="99.8" y="155.8">4.7k</text>
<text x="114.3" y="152.9">R41</text>
<text x="114.3" y="155.8">4.7k</text>
<text x="180.9" y="150">SP3232EEA</text>
<text x="79.5" y="161.6">U9</text>
<text x="50.6" y="167.4">R43</text>
<text x="50.6" y="164.5">R42</text>
<text x="65.1" y="167.4">330</text>
<text x="65.1" y="164.5">330</text>
<text x="102.7" y="173.2">R44</text>
<text x="117.2" y="173.2">330</text>
<text x="79.5" y="190.6">ULN2003A</text>
</g>
<g font-size="2.6" fill="#004080">
<text x="182.3" y="24.4">C1+</text>
<text x="197.1" y="24.4">VCC</text>
<text x="182.3" y="33">C1-</text>
<text x="196.8" y="33">GND</text>
<text x="182.3" y="38.8">C2+</text>
<text x="199.3" y="38.8">V+</text>
<text x="182.3" y="47.5">C2-</text>
<text x="200" y="44.6">V-</text>
<text x="182.3" y="56.2">RIN1</text>
<text x="193.7" y="56.2">ROUT1</text>
<text x="182.3" y="62">DOUT1</text>
<text x="196.6" y="62">DIN1</text>
<text x="182.3" y="67.8">RIN2</text>
<text x="193.7" y="67.8">ROUT2</text>
<text x="182.3" y="73.6">DOUT2</text>
<text x="196.6" y="73.6">DIN2</text>
<text x="182.3" y="96.8">C1+</text>
<text x="197.1" y="96.8">VCC</text>
<text x="182.3" y="105.4">C1-</text>
<text x="196.8" y="105.4">GND</text>
<text x="182.3" y="111.2">C2+</text>
<text x="199.3" y="111.2">V+</text>
<text x="182.3" y="119.9">C2-</text>
<text x="200" y="117">V-</text>
<text x="182.3" y="128.6">RIN1</text>
<text x="193.7" y="128.6">ROUT1</text>
<text x="182.3" y="134.4">DOUT1</text>
<text x="196.6" y="134.4">DIN1</text>
<text x="182.3" y="140.2">RIN2</text>
<text x="193.7" y="140.2">ROUT2</text>
<text x="182.3" y="146">DOUT2</text>
<text x="196.6" y="146">DIN2</text>
</g>
<g font-size="2.6" fill="#f00">
<text x="112" y="34.1">RS0_RXD</text>
<text x="112" y="37">RS1_TXD</text>
<text x="112" y="40">EXIN2</text>
<text x="237.6" y="40">DGND</text>
<text x="112" y="42.8">RS1_RXD</text>
<text x="112" y="45.8">EXOUT1</text>
<text x="112" y="48.7">EXIN1</text>
<text x="112" y="51.5">RS0_TXD</text>
<text x="158.3" y="54.4">RS0_TXD</text>
<text x="250.4" y="55.6">UART0_RX {2}</text>
<text x="66.8" y="63.2">DGND</text>
<text x="158.3" y="60.2">RS0_RXD</text>
<text x="158.3" y="66">RS1_TXD</text>
<text x="250.4" y="61.4">UART0_TX {2}</text>
<text x="23.4" y="66.1">DGND DGND</text>
<text x="158.3" y="71.7">RS1_RXD</text>
<text x="250.4" y="67.2">UART1_RX {2}</text>
<text x="250.4" y="73">UART1_TX {2}</text>
<text x="112" y="97.8">RS3_RXD</text>
<text x="112" y="100.7">RS2_TXD</text>
<text x="112" y="106.5">RS2_RXD</text>
<text x="237.6" y="112.4">DGND</text>
<text x="112" y="115.2">RS3_TXD</text>
<text x="23.4" y="129.8">DGND DGND</text>
<text x="66.8" y="129.8">DGND</text>
<text x="158.3" y="126.7">RS2_TXD</text>
<text x="250.4" y="128">UART2_RX {2}</text>
<text x="158.3" y="132.5">RS2_RXD</text>
<text x="250.4" y="133.8">UART2_TX {2}</text>
<text x="158.3" y="138.3">RS3_TXD</text>
<text x="250.4" y="139.6">UART3_RX {2}</text>
<text x="158.3" y="144.1">RS3_RXD</text>
<text x="250.4" y="145.4">UART3_TX {2}</text>
<text x="28" y="164.5">EXIN1</text>
<text x="28" y="167.4">EXIN2</text>
<text x="125.9" y="165.7">GPIO_E1 {2}</text>
<text x="125.9" y="168.6">GPIO_E3 {2}</text>
<text x="126.4" y="173.2">EXOUT1</text>
<text x="23.1" y="174.3">{2} GPIO_E6</text>
<text x="66.8" y="193.5">DGND</text>
</g>
<g font-size="2.3">
<text x="208.7" y="188.5">PROJECT:</text>
<text x="208.4" y="196.9">SIZE:</text>
</g>
<g font-size="2.1">
<text x="37.5" y="2.2">5</text>
<text x="92.6" y="2.2">4</text>
<text x="147.6" y="2.2">3</text>
<text x="202.6" y="2.2">2</text>
<text x="257.6" y="2.2">1</text>
<text x="7.9" y="30.1">D</text>
<text x="285.9" y="30.1">D</text>
<text x="7.9" y="80.8">C</text>
<text x="285.9" y="80.8">C</text>
<text x="7.9" y="131.4">B</text>
<text x="285.9" y="131.4">B</text>
<text x="7.9" y="182.1">A</text>
<text x="285.9" y="182.1">A</text>
<text x="37.5" y="207.8">5</text>
<text x="92.6" y="207.8">4</text>
<text x="147.6" y="207.8">3</text>
<text x="202.6" y="207.8">2</text>
<text x="257.6" y="207.8">1</text>
</g>
<g font-size="2">
<text x="168.4" y="173.1">APPROVALS</text>
<text x="196.5" y="173.1">DATE</text>
<text x="161.8" y="177.5">DESIGNED:</text>
<text x="172.5" y="177.5">CHRIS GUAN</text>
<text x="224.3" y="178.6">No.9, Ln.2777, Jinxiu Rd E., Pudong New Area, Shanghai, China</text>
<text x="161.8" y="183.3">CHECKED:</text>
<text x="224.3" y="181.5">P.C. : 201206</text>
<text x="240.1" y="181.5">TEL : (021)31016900</text>
<text x="261.3" y="181.5">FAX : (021)31016909</text>
<text x="161.8" y="189.1">APPROVED:</text>
<text x="163.5" y="194.3">THE INFORMATION CONTAINED IN THIS</text>
<text x="163.5" y="196.3">DRAWING IS THE SOLE PROPERTY OF HHJT.</text>
<text x="216.5" y="196.9">DOCUMENT:</text>
<text x="277" y="196.9">REV:</text>
<text x="163.5" y="198.4">ANY REPRODUCTION IN PART OR WHOLE</text>
<text x="163.5" y="200.4">WITHOUT THE WRITTEN PERMISSION OF HHJT</text>
<text x="163.5" y="202.4">IS PROHIBITED.</text>
<text x="208.7" y="205">DATE:</text>
<text x="215.6" y="204.9">Thursday, January 18, 2018</text>
<text x="256.7" y="205">SHEET:</text>
<text x="265.7" y="205">6</text>
<text x="271.8" y="205">OF</text>
<text x="279.3" y="205">8</text>
</g>
</svg>
